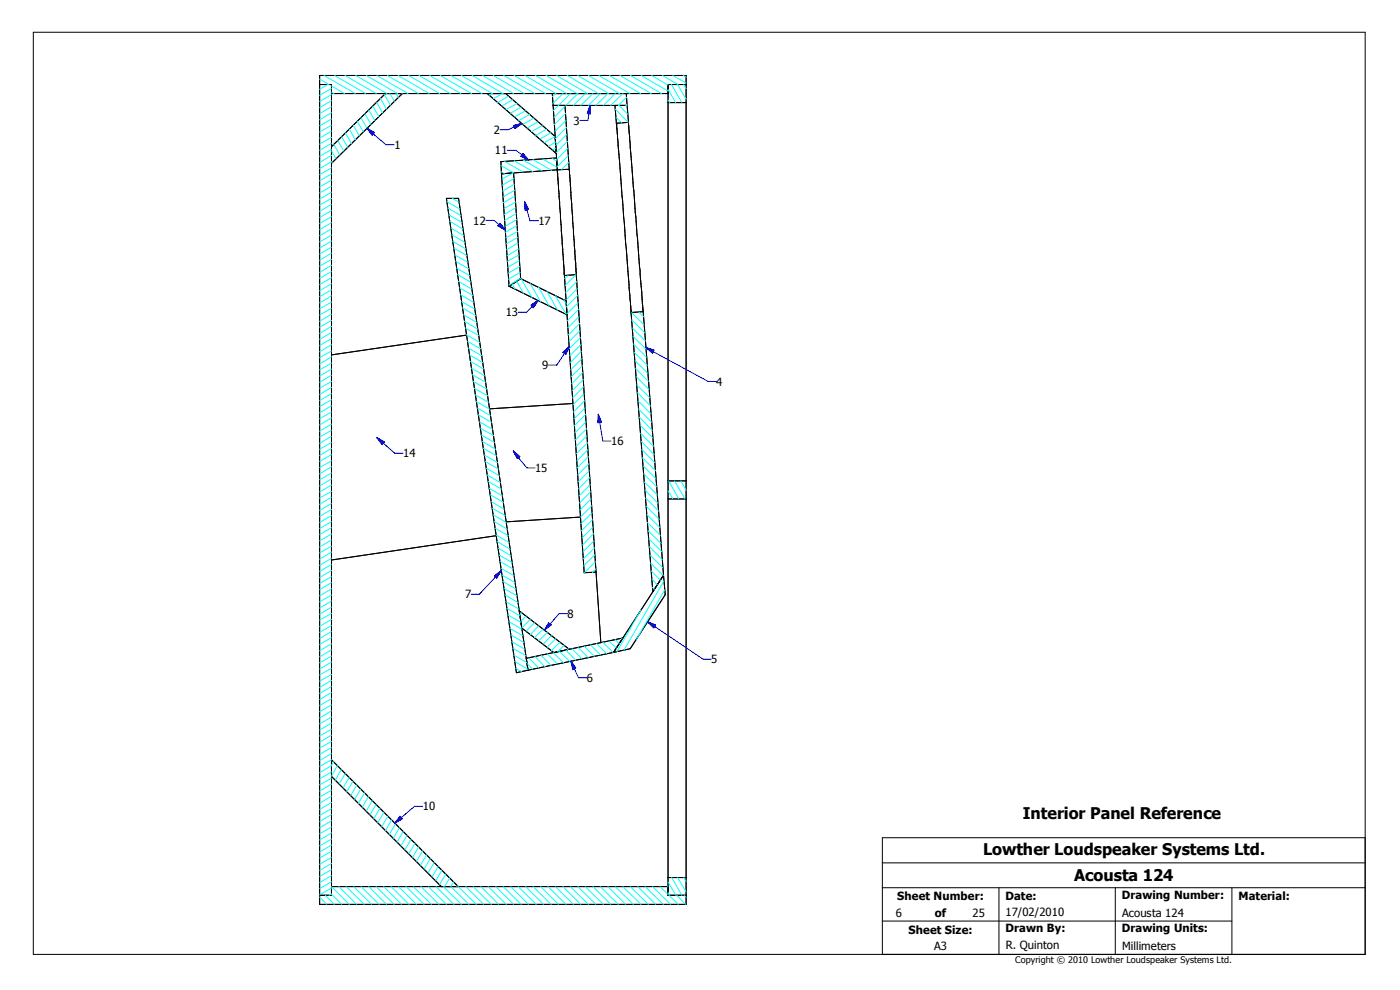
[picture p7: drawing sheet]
<svg xmlns="http://www.w3.org/2000/svg" width="420mm" height="297mm" viewBox="0 0 420 297" stroke-linecap="round" stroke-linejoin="round" font-family="sans-serif">
<g fill="none" stroke="#000" stroke-width=".3">
<path d="M10 9.7h399.4v276.3h-399.4zM95.8 25.3h3.6v243h-3.6M95.8 22.6h109.9v248.4h-109.9zM99.4 28h100.9M115.6 28l-16.2 16M120.6 28l-21.2 21M146.1 28l20.7 18M151.6 28l14.9 12.9M165.6 28l.3 3.6M165.9 31.6l1.2 19.3M165.9 31.6h22.1M169.4 31.6l1.3 19.1"/>
<path d="M184.4 31.6l.4 5.3M184.8 36.9l4.4 56.8M187.8 28l.2 3.6M188 31.6l.5 5.1M188.5 36.7l-3.7 .2M188.5 36.7l4.4 56.7M200.3 30.7h5.4M205.7 25.3h-5.4v243h5.4M133.9 59.5h3.6l20.8 141.3-3.4 .8zM150.4 52.1l3.6-.3 2.1 31.7M150.4 52.1l2.3 33.7M167.1 50.9l2.1 31.7"/>
<path d="M167.1 50.9l-.2-3.6-16.7 1.1 .2 3.7M167.1 50.9l-16.7 1.2M170.7 50.7l-3.6 .2M170.7 50.7l2.1 31.6M156.1 83.5l-3.4 2.3M156.1 83.5l13.7 6.7 .2 4.1-17.3-8.5M169.2 82.6l6 89 3.5-.1M172.8 82.3l-3.6 .3M172.8 82.3l7.4 110.3M189.2 93.7l6.5 83.6 3.3-4.9M192.9 93.4l6.1 79M192.9 93.4l-3.7 .3"/>
<path d="M139.9 100.4l-40.5 6M171.8 120.9l-25 1.6M174.1 155l-22.3 1.4M200.3 149.5h5.4M200.3 144.1h5.4M148.8 160.5l-49.4 7.3M199 172.4l.5 5.8-10.5 16.2-5 1.1M199 172.4l-15 23.1M155.7 183.1l15 11.5-4.6 1-9.6-7.4zM184 195.5l2.8-4.3-29 6.1 .5 3.5M184 195.5l-25.7 5.3M99.4 227.7l38 38"/>
<path d="M99.4 232.7l32.9 33M264.6 258.6h144.8M409.4 251.1h-144.8v34.9M99.4 265.7h100.9M200.3 263h5.4M264.6 276h104.8M264.6 266h144.8M299.6 266v20M334.4 266v20M369.4 266v20"/>
</g>
<g fill="none" stroke="#0ff" stroke-width=".3">
<path d="M95.8 23.7l2.8 1.6M97.2 22.6l9.3 5.4M98.3 25.3l-2.5 1.5M99.4 27.6l.8 .4M99.4 25.8l3.9 2.2M99.4 39.3l-3.6 2.1M99.4 37.5l-3.6 2.1M99.4 35.7l-3.6 2M99.4 33.8l-3.6 2.1M99.4 32l-3.6 2.1M99.4 30.2l-3.6 2.1M99.4 28.4l-3.6 2"/>
<path d="M99.4 26.5l-3.6 2M100.3 22.6l9.3 5.4M103.5 22.6l9.4 5.4M103.5 39.8l1.9 3.2M104.7 38.7l1.9 3.2M105.9 37.5l1.9 3.2M106.7 22.6l9.3 5.4M107.1 36.3l1.9 3.3M108.2 35.2l1.9 3.3M109.4 34.1l1.9 3.2M109.8 22.6l9.4 5.4M110.6 32.9l1.8 3.3"/>
<path d="M111.8 31.8l1.8 3.2M112.9 30.7l1.8 3.2M113 22.6l9.3 5.4M114 29.5l1.9 3.2M115.2 28.3l1.9 3.2M116.2 22.6l9.3 5.4M116.9 28l1.4 2.4M118.7 28l.8 1.2M119.4 22.6l9.3 5.4M120.6 28v.1M122.5 22.6l9.3 5.4M125.6 22.6l9.4 5.4"/>
<path d="M128.9 22.6l9.3 5.4M132 22.6l9.4 5.4M135.2 22.6l9.3 5.4M138.3 22.6l9.4 5.4M141.6 22.6l9.3 5.4M144.7 22.6l9.3 5.4M147.5 28l-.9 .5M147.9 22.6l9.3 5.4M150.7 28l-2.8 1.6M151 22.6l9.4 5.4M152.5 28.8l-3.3 1.9M153.8 29.9l-3.3 1.9"/>
<path d="M154.2 22.6l9.4 5.4M155 31l-3.3 1.9M156.3 32.1l-3.3 1.9M157.4 22.6l9.3 5.4M157.6 33.2l-3.3 1.9M158.8 34.3l-3.3 1.9M160.1 35.4l-3.3 1.9M160.5 22.6l9.4 5.4M161.4 36.5l-3.3 1.9M162.6 37.6l-3.3 1.9M163.7 22.6l9.4 5.4M163.9 38.7l-3.3 1.9"/>
<path d="M165.2 39.8l-3.3 1.9M166.5 28l-.8 1M166.9 22.6l9.3 5.4M168.8 28l-3 3M169.4 31.8l-3.3 3.4M169.6 34l-3.4 3.4M169.8 36.1l-3.4 3.3M169.9 38.2l-3.4 3.3M170.1 22.6l9.3 5.4M171 28l-5.1 5.1M173.2 22.6l9.3 5.4M173.3 28l-3.6 3.6"/>
<path d="M175.5 28l-3.5 3.6M176.4 22.6l9.4 5.4M177.8 28l-3.6 3.6M179.6 22.6l9.3 5.4M180 28l-3.6 3.6M182.3 28l-3.7 3.6M182.7 22.6l9.4 5.4M184.5 28l-3.6 3.6M184.5 32.7l3.9 4M184.7 35.2l1.7 1.6M185.7 31.6l2.5 2.6M185.9 22.6l9.3 5.4"/>
<path d="M186.8 28l-3.7 3.6M187.9 29.1l-2.5 2.5M187.9 31.6l.1 .2M188 31.3l-.4 .3M189.1 22.6l9.3 5.4M192.3 22.6l8 4.7M195.4 22.6l4.9 2.9M198.6 22.6l4.7 2.7M200.3 29.9l.5 .8M200.3 26.8l2.3 3.9M201.3 25.3l3.2 5.4M201.8 22.6l3.9 2.3"/>
<path d="M203.2 25.3l2.5 4.4M204.9 22.6l.8 .5M205 25.3l.7 1.3M99.4 45.2l1.4 2.4M99.4 59.5l-3.6 2M99.4 57.6l-3.6 2.1M99.4 55.8l-3.6 2M99.4 53.9l-3.6 2.2M99.4 52.1l-3.6 2.1M99.4 50.3l-3.6 2M99.4 46.6l-3.6 2.1M99.4 44.8l-3.6 2"/>
<path d="M99.4 42.9l-3.6 2.2M99.4 41.2l-3.6 2M99.7 48.8l-.3-.4-3.6 2.2M100.1 43.3l1.8 3.2M101.3 42.1l1.8 3.2M102.4 41l1.9 3.2M135.6 59.5l2.1 1.1M150.2 49.6l3.9 2.2M150.4 51.5l.8 .5M151.3 48.4l5.6 3.2M153.8 51.8l-3.3 1.9M154.1 53.5l-3.5 2"/>
<path d="M154.2 48.2l5.6 3.2M154.2 55.2l-3.5 2M154.3 57l-3.4 2M154.4 58.8l-3.4 1.9M157 48l5.6 3.2M159.9 47.9l5.5 3.2M162.6 47.6l4.4 2.5M165.5 47.4l1.5 .9M166.5 40.9l-3.3 1.9M166.5 42.6l-2.1 1.3M166.7 44.4l-1 .6M170 40.2l-3.4 3.4"/>
<path d="M170.2 42.3l-3.4 3.4M170.3 44.5l-3.4 3.4M170.4 46.6l-3.4 3.4M170.6 48.6l-2.2 2.2M99.4 79.5l-3.6 2.1M99.4 77.7l-3.6 2.1M99.4 75.9l-3.6 2.1M99.4 74.1l-3.6 2M99.4 72.2l-3.6 2.2M99.4 70.5l-3.6 2M99.4 68.6l-3.6 2M99.4 66.7l-3.6 2.1"/>
<path d="M99.4 65l-3.6 2M99.4 63.1l-3.6 2.1M99.4 61.2l-3.6 2.1M133.9 60.4l4 2.3M134.3 62.3l4 2.3M134.5 64.4l4 2.2M134.9 66.3l4 2.4M135.2 68.3l3.9 2.3M135.5 70.4l3.9 2.3M135.7 72.3l4 2.3M136.1 74.4l3.9 2.2M136.3 76.4l4 2.2"/>
<path d="M136.7 78.3l3.9 2.3M154.6 60.6l-3.5 1.9M154.7 62.2l-3.5 2.1M154.8 64l-3.5 2.1M154.9 65.8l-3.4 2M155 67.6l-3.4 2M155.2 69.4l-3.6 1.9M155.3 71.1l-3.5 2M155.4 72.8l-3.5 2.1M155.5 74.6l-3.4 2M155.6 76.4l-3.5 1.9M155.7 78.2l-3.5 1.9"/>
<path d="M155.9 79.9l-3.5 2M99.4 99.7l-3.6 2M99.4 97.8l-3.6 2.1M99.4 96l-3.6 2.1M99.4 94.2l-3.6 2.1M99.4 92.4l-3.6 2M99.4 90.5l-3.6 2.1M99.4 88.7l-3.6 2.1M99.4 86.9l-3.6 2M99.4 85l-3.6 2.1M99.4 83.2l-3.6 2.1M99.4 81.4l-3.6 2"/>
<path d="M136.9 80.4l4 2.2M137.2 82.3l4 2.3M137.5 84.3l4 2.3M137.8 86.3l4 2.3M138.1 88.3l4 2.3M138.4 90.4l4 2.2M138.7 92.3l4 2.3M139 94.3l3.9 2.3M139.3 96.3l4 2.4M139.6 98.3l4 2.3M153.6 85.2l.8 1.4M154.9 84.3l2.1 3.6"/>
<path d="M156 81.6l-3.5 2.1M156.1 83.4l-3.4 2M156.3 83.6l3.2 5.6M158.9 84.9l3.2 5.5M161.5 86l3.2 5.7M164 87.3l3.2 5.7M166.5 88.6l3.3 5.6M169.1 89.8l.7 1.3M170.3 82.6l-1 .9M172.7 82.3l-3.3 3.3M173 84.3l-3.4 3.4M173.1 86.5l-3.3 3.3"/>
<path d="M173.2 88.6l-3.4 3.4M173.4 90.7l-3.4 3.3M173.5 92.7l-3.3 3.4M173.7 94.8l-3.4 3.4M173.8 97l-3.4 3.3M173.9 99.1l-3.3 3.4M189.4 95.9l4 3.9M189.4 93.7l3.7 3.7M189.7 98.3l3.8 3.9M191.5 93.5l1.5 1.4M99.4 119.8l-3.6 2M99.4 118l-3.6 2.1"/>
<path d="M99.4 116.1l-3.6 2.1M99.4 114.3l-3.6 2M99.4 112.5l-3.6 2.1M99.4 110.6l-3.6 2.1M99.4 108.8l-3.6 2M99.4 106.9l-3.6 2.2M99.4 105.2l-3.6 2M99.4 103.3l-3.6 2.1M99.4 101.4l-3.6 2.2M139.9 100.3l3.9 2.3M140.2 102.3l4 2.3M140.5 104.3l3.9 2.3"/>
<path d="M140.8 106.4l3.9 2.2M141.1 108.3l3.9 2.3M141.4 110.3l3.9 2.3M141.6 112.3l4 2.3M141.9 114.3l4.1 2.3M142.2 116.3l4 2.3M142.5 118.3l4 2.3M174.1 101.2l-3.4 3.3M174.2 103.2l-3.3 3.4M174.3 105.3l-3.4 3.4M174.5 107.5l-3.4 3.3M174.7 109.6l-3.4 3.3"/>
<path d="M174.8 111.6l-3.4 3.4M174.9 113.7l-3.4 3.4M175.1 115.8l-3.4 3.4M175.2 118l-3.4 3.3M189.8 100.8l3.9 3.9M190 103.1l3.9 4M190.2 105.6l3.9 3.9M190.4 108l3.9 3.9M190.6 110.4l3.9 3.9M190.8 112.9l3.8 3.9M190.9 115.3l4 3.9M191.2 117.7l3.9 4"/>
<path d="M99.4 139.9l-3.6 2.1M99.4 138.1l-3.6 2M99.4 136.2l-3.6 2.1M99.4 134.4l-3.6 2.1M99.4 132.6l-3.6 2M99.4 130.7l-3.6 2.2M99.4 129l-3.6 2M99.4 127.1l-3.6 2.1M99.4 125.2l-3.6 2.2M99.4 123.5l-3.6 2M99.4 121.6l-3.6 2.1M142.8 120.3l4 2.3"/>
<path d="M143.2 122.3l3.9 2.3M143.4 124.3l4 2.3M143.7 126.3l4 2.3M144 128.3l4 2.3M144.3 130.3l4 2.3M144.6 132.3l4 2.3M144.9 134.3l3.9 2.3M145.2 136.3l4 2.3M145.5 138.3l3.9 2.3M175.3 120.1l-3.3 3.4M175.5 122.2l-3.4 3.3M175.6 124.2l-3.4 3.4"/>
<path d="M175.8 126.3l-3.4 3.4M175.9 128.5l-3.3 3.3M176 130.6l-3.4 3.4M176.2 132.7l-3.4 3.3M176.4 134.7l-3.4 3.4M176.4 136.8l-3.3 3.4M176.6 139l-3.4 3.3M191.3 120.2l3.9 3.9M191.5 122.6l3.9 3.9M191.7 125l3.9 4M191.9 127.4l3.9 3.9M192.1 129.9l3.9 3.9"/>
<path d="M192.3 132.3l3.9 3.9M192.4 134.7l3.9 3.9M192.6 137.2l4 3.9M192.9 139.6l3.9 3.9M99.4 158.2l-3.6 2M99.4 156.3l-3.6 2.1M99.4 154.5l-3.6 2.1M99.4 152.7l-3.6 2.1M99.4 150.9l-3.6 2M99.4 149l-3.6 2.1M99.4 147.2l-3.6 2.1M99.4 145.4l-3.6 2"/>
<path d="M99.4 143.5l-3.6 2.1M99.4 141.7l-3.6 2.1M145.8 140.3l4 2.3M146 142.3l4 2.3M146.4 144.3l4 2.3M146.6 146.3l4 2.3M147 148.3l4 2.3M147.2 150.3l4 2.3M147.6 152.3l4 2.2M147.8 154.3l4 2.3M148.2 156.3l3.9 2.3M148.4 158.3l4 2.2"/>
<path d="M176.7 141.1l-3.3 3.3M176.9 143.1l-3.4 3.4M177 145.2l-3.3 3.4M177.1 147.3l-3.3 3.4M177.3 149.5l-3.4 3.3M177.5 151.6l-3.4 3.4M177.6 153.6l-3.4 3.4M177.7 155.7l-3.4 3.4M177.9 157.8l-3.4 3.4M178 159.9l-3.3 3.4M193 142l3.9 3.9M193.2 144.5l3.9 3.9"/>
<path d="M193.4 146.8l3.9 4M193.6 149.3l3.9 3.9M193.8 151.7l3.9 3.9M194 154.2l3.9 3.9M194.1 156.6l3.9 3.9M194.3 159l4 3.9M200.3 147.1l1.5 2.4M200.5 144.1l3 5.4M202.3 144.1l3.1 5.4M204.1 144.1l1.6 2.8M99.4 178.3l-3.6 2.1M99.4 176.5l-3.6 2.1"/>
<path d="M99.4 174.6l-3.6 2.1M99.4 172.8l-3.6 2.1M99.4 171l-3.6 2.1M99.4 169.2l-3.6 2M99.4 167.3l-3.6 2.1M99.4 165.5l-3.6 2.1M99.4 163.7l-3.6 2M99.4 161.8l-3.6 2.1M99.4 160l-3.6 2.1M148.7 160.3l4 2.3M149 162.2l4 2.4M149.4 164.3l3.8 2.3"/>
<path d="M149.6 166.3l4 2.3M149.9 168.2l4 2.3M150.2 170.3l4 2.3M150.5 172.3l3.9 2.3M150.8 174.3l4 2.2M151 176.3l4 2.3M151.4 178.2l4 2.4M178.1 162.1l-3.3 3.4M178.3 164.2l-3.4 3.3M178.4 166.2l-3.4 3.4M178.6 168.3l-3.3 3.3M178.7 170.4l-1.1 1.1"/>
<path d="M194.6 161.5l3.9 3.9M194.7 163.8l3.9 3.9M194.9 166.3l3.9 3.9M195.1 168.8l3.8 3.7M195.3 171.1l2.7 2.8M195.5 173.6l1.6 1.7M195.7 176l.6 .6M199.1 174l-12 20.8M199.3 176.8l-8.5 14.8M99.4 198.4l-3.6 2.1M99.4 196.6l-3.6 2M99.4 194.7l-3.6 2.2"/>
<path d="M99.4 193l-3.6 2M99.4 191.1l-3.6 2M99.4 189.2l-3.6 2.2M99.4 187.5l-3.6 2M99.4 185.6l-3.6 2.1M99.4 183.8l-3.6 2.1M99.4 182l-3.6 2.1M99.4 180.1l-3.6 2.1M151.6 180.3l4 2.3M152 182.3l4 2.3M152.2 184.2l4 2.3M152.6 186.3l3.9 2.3"/>
<path d="M152.8 188.3l4 2.2M153.2 190.3l3.9 2.2M153.4 192.3l4 2.3M153.8 194.2l3.9 2.3M154 196.3l4 2.3M154.3 198.2l4 2.4M156.5 183.7l-.6 .5M157.7 184.7l-1.5 1.5M158.1 198.9l1.6 1.7M158.6 197.2l2.9 3M159 185.6l-2.5 2.5M160.3 186.6l-2.6 2.6"/>
<path d="M160.4 196.8l3 3M161.5 187.6l-2.5 2.6M162.2 196.4l3.1 3M162.8 188.6l-2.5 2.5M164.1 195.9l3 3.1M164.1 189.5l-2.6 2.5M165.4 190.5l-2.6 2.6M165.9 195.6l3.1 3M166.6 191.4l-2.5 2.6M167.8 195.3l3.1 2.9M167.9 192.5l-2.5 2.5M169.2 193.4l-2 1.9"/>
<path d="M169.7 194.8l2.9 3.1M170.4 194.4l-.3 .3M171.5 194.4l3 3.1M173.4 194.1l3 2.9M175.2 193.6l3 3.1M177 193.2l3.1 3.1M178.9 192.9l3 3M180.8 192.5l3 3M182.6 192.1l2.2 2.1M184.5 191.7l1.2 1.2M186.4 191.3l.1 .2M192.2 182.8l-7.2 12.5"/>
<path d="M99.4 218.5l-3.6 2.1M99.4 216.7l-3.6 2.1M99.4 214.9l-3.6 2M99.4 213l-3.6 2.2M99.4 211.3l-3.6 2M99.4 209.4l-3.6 2M99.4 207.5l-3.6 2.1M99.4 205.8l-3.6 2M99.4 203.9l-3.6 2.1M99.4 202.1l-3.6 2M99.4 200.3l-3.6 2M154.6 200.3l1.8 1"/>
<path d="M99.4 238.6l-3.6 2.1M99.4 236.8l-3.6 2.1M99.4 235l-3.6 2.1M99.4 233.2l-3.6 2M99.4 231.3l-3.6 2.1M99.4 229.5l-3.6 2.1M99.4 227.7l-3.6 2M99.4 225.8l-3.6 2.1M99.4 224l-3.6 2.1M99.4 222.2l-3.6 2M99.4 220.3l-3.6 2.1M100.1 228.3l-.7 1.1"/>
<path d="M101.2 229.5l-1.8 3.1M102.4 230.6l-1.9 3.3M103.5 231.7l-1.8 3.3M104.7 232.9l-1.8 3.2M105.8 234.1l-1.8 3.2M107 235.2l-1.8 3.2M108.2 236.4l-1.9 3.2M109.3 237.6l-1.9 3.2M110.5 238.7l-1.9 3.2M111.7 239.9l-1.9 3.2M99.4 258.8l-3.6 2.1M99.4 257l-3.6 2"/>
<path d="M99.4 255.1l-3.6 2M99.4 253.3l-3.6 2.1M99.4 251.5l-3.6 2M99.4 249.6l-3.6 2.1M99.4 247.8l-3.6 2.1M99.4 246l-3.6 2.1M99.4 244.1l-3.6 2.1M99.4 242.3l-3.6 2.1M99.4 240.5l-3.6 2.1M112.8 241.1l-1.9 3.2M114 242.2l-1.9 3.2M115.1 243.3l-1.8 3.3"/>
<path d="M116.3 244.5l-1.8 3.2M117.4 245.7l-1.8 3.2M118.6 246.8l-1.8 3.2M119.8 248l-1.9 3.2M120.9 249.2l-1.9 3.2M122.1 250.3l-1.9 3.2M123.3 251.5l-1.9 3.2M124.5 252.7l-1.9 3.2M125.6 253.8l-1.9 3.2M126.7 254.9l-1.8 3.3M127.9 256.1l-1.8 3.2M129 257.2l-1.8 3.2"/>
<path d="M130.2 258.4l-1.8 3.2M131.4 259.6l-1.9 3.2M95.8 268.8l2.2 2.2M97.5 268.3l2.7 2.7M99.4 268l3 3M99.4 265.7l5.3 5.3M99.4 267.9l-.8 .4M99.4 266.1l-3.6 2.1M99.4 264.3l-3.6 2M99.4 262.4l-3.6 2.1M99.4 260.6l-3.6 2.1M101.6 265.7l5.3 5.3"/>
<path d="M103.8 265.7l5.4 5.3M106.1 265.7l5.3 5.3M108.3 265.7l5.4 5.3M110.6 265.7l5.3 5.3M112.8 265.7l5.4 5.3M115.1 265.7l5.3 5.3M117.3 265.7l5.4 5.3M119.5 265.7l5.4 5.3M121.8 265.7l5.4 5.3M124 265.7l5.4 5.3M126.2 265.7l5.5 5.3M128.4 265.7l5.5 5.3"/>
<path d="M130.7 265.7l5.4 5.3M132.5 260.7l-1.8 3.2M132.9 265.7l5.4 5.3M133.7 261.9l-1.9 3.2M134.9 263.1l-1.6 2.6M136.1 264.3l-.9 1.4 5.4 5.3M137.2 265.4l-.2 .3M137.4 265.7l5.4 5.3M139.7 265.7l5.3 5.3M141.9 265.7l5.4 5.3M144.2 265.7l5.3 5.3M146.4 265.7l5.4 5.3"/>
<path d="M148.7 265.7l5.3 5.3M150.9 265.7l5.4 5.3M153.2 265.7l5.3 5.3M155.4 265.7l5.4 5.3M157.6 265.7l5.4 5.3M159.9 265.7l5.4 5.3M162.1 265.7l5.4 5.3M164.3 265.7l5.5 5.3M166.5 265.7l5.5 5.3M168.8 265.7l5.4 5.3M171 265.7l5.4 5.3M173.3 265.7l5.3 5.3"/>
<path d="M175.5 265.7l5.4 5.3M177.8 265.7l5.3 5.3M180 265.7l5.4 5.3M182.3 265.7l5.3 5.3M184.5 265.7l5.4 5.3M186.8 265.7l5.4 5.3M189 265.7l5.4 5.3M191.3 265.7l5.3 5.3M193.5 265.7l5.4 5.3M195.7 265.7l5.4 5.3M198 265.7l2.3 2.4M200.2 265.7l.1 .1"/>
<path d="M200.3 267.5l.5 .8M200.3 264.3l2.4 4M200.7 268.3l2.7 2.7M201.4 263l3.1 5.3M202.9 268.3l2.7 2.7M203.2 263l2.5 4.3M205.1 263l.6 1.2M205.1 268.3l.6 .6"/>
</g>
<g fill="none" stroke="#00f" stroke-width=".3">
<path d="M110.1 38.5l5.6 4.9h2.5M110.1 38.5l2.2 1.2-.7 .8zM154 37.6l2.5-.6-2.1 1.5zM156.5 37l-4.1 1.9h-2.5M177 31.6l-.7 4.5h-2.5M177 31.6v2.5l-.9-.1zM152.1 45.1h2.6l3.8 2.8M156.8 46l1.7 1.9-2.3-1.1zM145.7 66.1h2.5l3.4 2.8M149.9 66.9l1.7 2-2.3-1.2zM157.3 60.5l1.6 5.6h2.6M157.3 60.5l1.2 2.3-1 .2z"/>
<path d="M159.3 91.5l2.1-1.5-1.5 2.2zM161.4 90l-3.5 3.6h-2.5M168.8 105.6l1.9-1.8-1 2.4zM170.7 103.8l-3.7 5.6h-2.6M193.7 104.2l18.6 10.1h2.6M193.7 104.2l2.4 .7-.4 .9zM113 131.2l5.4 4.6h2.5M113 131.2l2.2 1.2-.6 .8zM153.9 135.1l4.1 5.1h2.4M153.9 135.1l2 1.7-.8 .6zM179.4 124.1l1.4 8.1h2.4M179.4 124.1l.9 2.4-1 .2z"/>
<path d="M148.3 172.6l2-1.6-1.4 2.2zM150.3 171l-6.5 7.1h-2.5M164.5 186.7l.8 .6-2.1 1.5zM170.2 183.9h-2.6l-4.4 4.9M171.2 198.1l2.3 5h2.4M171.2 198.1l1.4 2.1-.8 .5zM194.2 186.4l16.6 11.1h2.5M194.2 186.4l2.4 .9-.6 .8zM120 244.6l.6 .8-2.2 1.2zM126.7 241.7h-2.4l-5.9 4.9"/>
</g>
<g fill="#00f" stroke="#00f" stroke-width=".3">
<path d="M110.1 38.5l2.2 1.2-.7 .8z" fill-rule="evenodd"/>
<path d="M154 37.6l2.5-.6-2.1 1.5z" fill-rule="evenodd"/>
<path d="M177 31.6v2.5l-.9-.1z" fill-rule="evenodd"/>
<path d="M193.7 104.2l2.4 .7-.4 .9z" fill-rule="evenodd"/>
<path d="M194.2 186.4l2.4 .9-.6 .8z" fill-rule="evenodd"/>
<path d="M171.2 198.1l1.4 2.1-.8 .5z" fill-rule="evenodd"/>
<path d="M148.3 172.6l2-1.6-1.4 2.2z" fill-rule="evenodd"/>
<path d="M164.5 186.7l.8 .6-2.1 1.5z" fill-rule="evenodd"/>
<path d="M168.8 105.6l1.9-1.8-1 2.4z" fill-rule="evenodd"/>
<path d="M120 244.6l.6 .8-2.2 1.2z" fill-rule="evenodd"/>
<path d="M156.8 46l1.7 1.9-2.3-1.1z" fill-rule="evenodd"/>
<path d="M149.9 66.9l1.7 2-2.3-1.2z" fill-rule="evenodd"/>
<path d="M159.3 91.5l2.1-1.5-1.5 2.2z" fill-rule="evenodd"/>
<path d="M113 131.2l2.2 1.2-.6 .8z" fill-rule="evenodd"/>
<path d="M153.9 135.1l2 1.7-.8 .6z" fill-rule="evenodd"/>
<path d="M179.4 124.1l.9 2.4-1 .2z" fill-rule="evenodd"/>
<path d="M157.3 60.5l1.2 2.3-1 .2z" fill-rule="evenodd"/>
</g>
<g font-size="4.8">
<text x="306.7" y="245.3">Interior Panel Reference</text>
<text x="294.8" y="256.2">Lowther Loudspeaker Systems Ltd.</text>
<text x="322.1" y="264.1">Acousta 124</text>
</g>
<g font-size="3.4">
<text x="148.1" y="40.1">2</text>
<text x="172" y="37.4">3</text>
<text x="118.3" y="44.5">1</text>
<text x="148.4" y="46.2">11</text>
<text x="141.9" y="67.3">12</text>
<text x="161.5" y="67.4">17</text>
<text x="151.6" y="94.8">13</text>
<text x="162.6" y="110.6">9</text>
<text x="214.8" y="115.6">4</text>
<text x="120.9" y="137.1">14</text>
<text x="183.3" y="133.4">16</text>
<text x="160.4" y="141.4">15</text>
<text x="139.4" y="179.3">7</text>
<text x="170.2" y="185.2">8</text>
<text x="213.3" y="198.7">5</text>
<text x="175.9" y="204.3">6</text>
<text x="126.8" y="242.8">10</text>
<text x="269.1" y="269.8">Sheet Number:</text>
<text x="301.5" y="269.8">Date:</text>
<text x="336.4" y="269.5">Drawing Number:</text>
<text x="371.3" y="269.8">Material:</text>
<text x="268.6" y="274.8">6</text>
<text x="280.3" y="274.8">of</text>
<text x="291.6" y="274.8">25</text>
<text x="301.5" y="274.6">17/02/2010</text>
<text x="336.5" y="274.8">Acousta 124</text>
<text x="272.5" y="279.8">Sheet Size:</text>
<text x="301.5" y="279.4">Drawn By:</text>
<text x="336.4" y="279.4">Drawing Units:</text>
<text x="280.1" y="284.7">A3</text>
<text x="301.6" y="284.5">R. Quinton</text>
<text x="336.5" y="284.7">Millimeters</text>
</g>
<text font-size="2.7" x="304.4" y="288.6">Copyright © 2010 Lowther Loudspeaker Systems Ltd.</text>
</svg>
